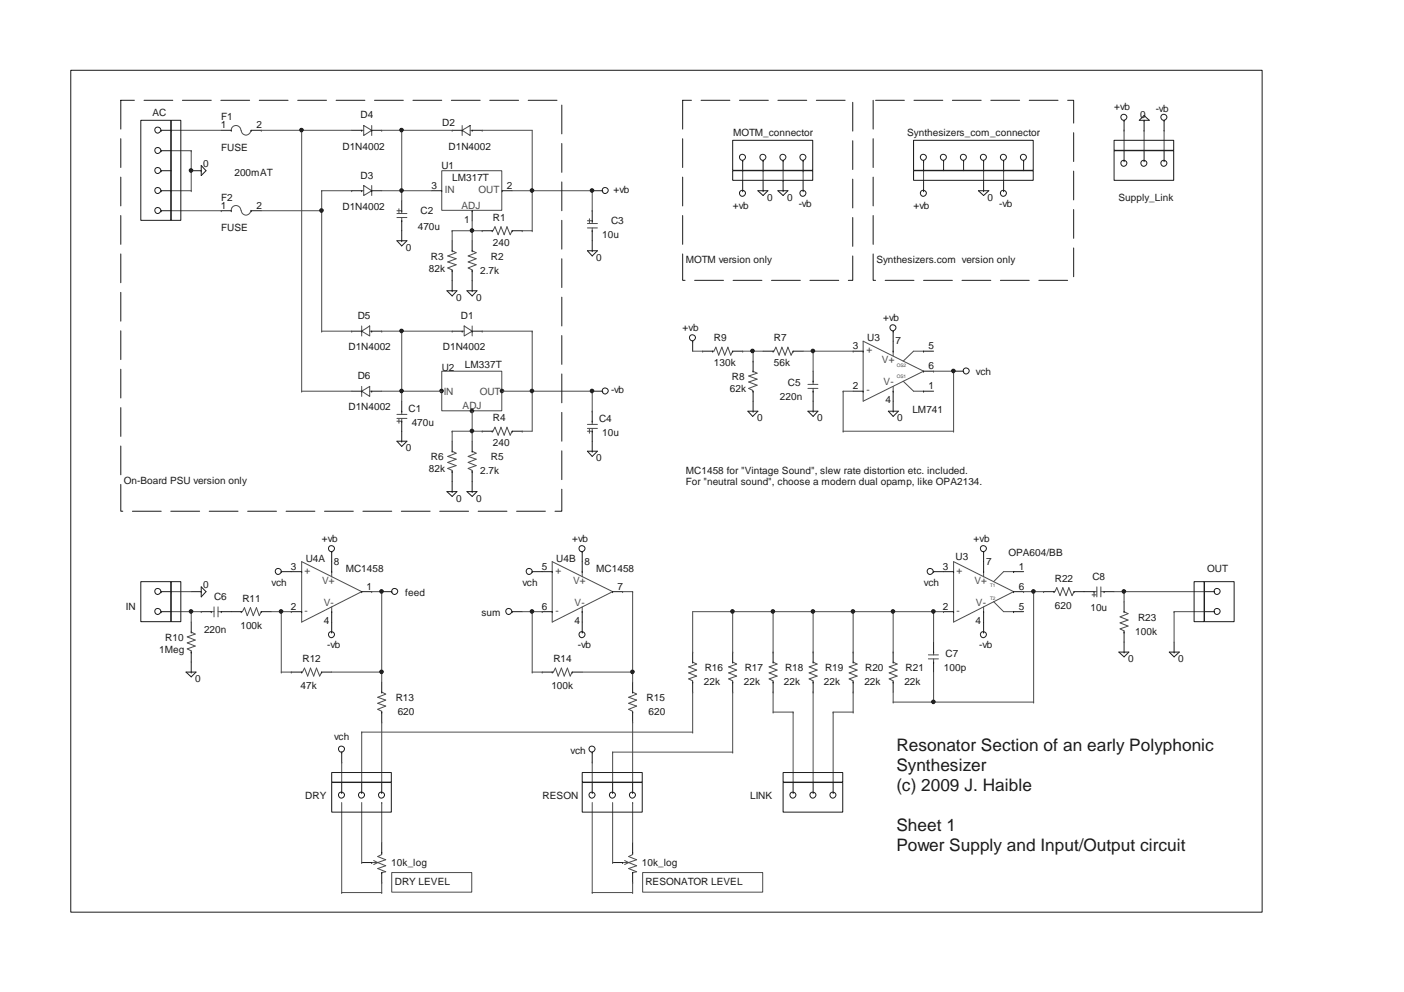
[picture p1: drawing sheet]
<svg xmlns="http://www.w3.org/2000/svg" width="297mm" height="210mm" viewBox="0 0 297 210" stroke-linecap="round" stroke-linejoin="round" font-family="sans-serif">
<g fill="none" stroke="#1b1b1b" stroke-width=".21">
<path d="M15 14.9h252v178.1h-252zM46.8 27.6h2.1M48.9 27.6h.1M53.2 27.6h.1M53.2 27.6h2.1M74.4 27.6h2.1M76.5 27.6h.1M78.6 27.6h.1M78.6 27.6h2.2M95.7 27.6h2.1M97.8 27.6h.1M99.9 27.6h.1"/>
<path d="M99.9 27.6h2.1M46.8 44.6h2.1M48.9 44.6h.1M53.2 44.6h.1M53.2 44.6h2.1M74.4 40.4h2.1M76.5 40.4h.1M78.6 40.4h.1M78.6 40.4h2.2M85 44.6h.1M85 46.7h.1M85 42.5v2.1"/>
<path d="M85 46.7v2.1M91.3 40.4h2.2M93.5 40.4h.1M95.7 53.1h.1M95.7 57.3h.1M95.7 50.9v2.2M95.7 57.3v2.1M99.9 53.1h.1M99.9 57.3h.1M99.9 44.6h.1M99.9 44.6v2.1M99.9 50.9v2.2"/>
<path d="M99.9 57.3v2.1M102 48.8h2.1M104.1 48.8h.1M106.2 40.4h.1M106.2 40.4h2.2M108.4 48.8h.1M108.4 48.8h2.1M125.3 46.7h.1M125.3 48.8h.1M125.3 44.6v2.1M125.3 48.8v2.1M74.4 70.1h2.1"/>
<path d="M76.5 70.1h.1M78.6 70.1h.1M78.6 70.1h2.2M95.7 70.1h2.1M97.8 70.1h.1M99.9 70.1h.1M99.9 70.1h2.1M74.4 82.8h2.1M76.5 82.8h.1M78.6 82.8h.1M78.6 82.8h2.2M85 89.1h.1"/>
<path d="M85 87h.1M85 84.9v2.1M85 89.1v2.1M95.7 95.5h.1M95.7 99.8h.1M95.7 93.4v2.1M95.7 99.8v2.1M99.9 95.5h.1M99.9 99.8h.1M99.9 93.4v2.1M99.9 99.8v2.1M102 91.2h2.1"/>
<path d="M104.1 91.2h.1M108.4 91.2h.1M108.4 91.2h2.1M125.3 91.2h.1M125.3 89.1h.1M125.3 87v2.1M125.3 91.2v2.2"/>
</g>
<g fill="none" stroke="#4b4b4b" stroke-width=".21">
<path d="M48.9 27.6a1.02 1.02 0 0 1 1-1.1 1.02 1.02 0 0 1 1.1 1.1M51 27.6a1.02 1.02 0 0 0 1.1 1 1.02 1.02 0 0 0 1-1M76.5 27.6h.4M76.9 26.6l1.7 1-1.7 1.1zM76.9 39.3l1.7 1.1-1.7 1zM78.6 26.6v2.1M78.6 39.3v2.1M93.5 36.1h12.7v8.4h-12.7zM97.8 27.6l1.7-1v2.1zM97.8 26.6v2.1M99.5 27.6h.4M48.9 44.5a1.02 1.02 0 0 1 1-1 1.02 1.02 0 0 1 1.1 1"/>
<path d="M51 44.5a1.02 1.02 0 0 0 1.1 1 1.02 1.02 0 0 0 1-1M76.5 40.4h.4M84 45.2h2.1M84 46h2.1M84 44.6h.8M84.4 44.2v.8M85 44.6v.6M85 46v.7M95.7 53.1l.8 .4-1.8 .7 1.8 .6-1.8 .6 1.8 .6-1.8 .7 1 .4v.2M99.9 53.1l.8 .4-1.7 .7 1.7 .6-1.7 .6 1.7 .6-1.7 .7 .9 .4v.2M104.1 48.8h.2l.4-.8 .7 1.7 .6-1.7 .7 1.7 .6-1.7 .6 1.7 .5-.9M124.3 47.3h2.1"/>
<path d="M124.3 48.2h2.1M124.3 46.7h.8M124.7 46.3v.8M125.3 46.7v.6M125.3 48.2v.6M76.5 70.1l1.7-1.1v2.1zM76.5 69v2.1M78.2 70.1h.4M93.5 78.5h12.7v8.4h-12.7zM97.8 70.1h.4M98.2 69l1.7 1.1-1.7 1zM99.9 69v2.1"/>
<path d="M76.5 82.8l1.7-1v2.1zM76.5 81.8v2.1M78.2 82.8h.4M84 88.5h2.1M84 87.7h2.1M84 89.1h.8M84.4 88.7v.8M85 87v.7M85 88.5v.6M95.7 95.5l.8 .4-1.8 .7 1.8 .6-1.8 .6 1.8 .7-1.8 .6 1 .4v.3M99.9 95.5l.8 .4-1.7 .7 1.7 .6-1.7 .6 1.7 .7-1.7 .6 .9 .4v.3M104.1 91.2h.2l.4-.8 .7 1.7 .6-1.7 .7 1.7 .6-1.7 .6 1.7 .5-.9"/>
<path d="M124.3 90.6h2.1M124.3 89.8h2.1M124.3 91.2h.8M124.7 90.8v.9M125.3 89.1v.7M125.3 90.6v.6"/>
</g>
<circle cx="93.4" cy="82.7" r=".38" fill="#1b1b1b"/>
<circle cx="93.4" cy="82.7" r=".38" fill="none" stroke="#1b1b1b" stroke-width=".21"/>
<circle cx="106.2" cy="82.7" r=".38" fill="#1b1b1b"/>
<circle cx="106.2" cy="82.7" r=".38" fill="none" stroke="#1b1b1b" stroke-width=".21"/>
<circle cx="99.9" cy="87" r=".38" fill="#1b1b1b"/>
<g fill="none" stroke="#1b1b1b" stroke-width=".21">
<path d="M84 50.9h2.1l-1.1 1.1zM85 50.9h.1M85 48.8v2.1M95.7 59.4v2.1M99.9 59.4v2.1M94.6 61.5h2.1l-1 1.1zM95.7 61.5h.1M98.8 61.5h2.1l-1 1.1zM99.9 61.5h.1M148.7 74.3h2.1M150.8 74.3h.1M155 74.3h.1"/>
<path d="M155 74.3h2.1M159.3 78.5h.1M159.3 76.4v2.1M161.4 74.3h2.2M163.6 74.3h.1M167.8 74.3h.1M167.8 74.3h2.1M172 78.5v2.2M180.5 74.3h2.1M182.6 74.3h.1M189 74.3h.1M189 72.2v2.1"/>
<path d="M195.4 78.5h.1M195.4 74.3h.1M195.4 74.3h2.1M195.4 78.5h2.1M84 93.4h2.1l-1.1 1.1zM85 93.4h.1M85 91.2v2.2M159.3 82.8h.1M159.3 82.8v2.1M172 82.8h.1M172 80.7h.1M172 82.8v2.1"/>
<path d="M180.5 82.8h2.1M182.6 82.8h.1M189 82.8h.1M189 82.8v2.1M195.4 82.8h.1M195.4 82.8h2.1M70.2 118.8v2.2M94.6 104h2.1l-1 1zM95.7 104h.1M95.7 101.9v2.1M98.8 104h2.1l-1 1zM99.9 104h.1"/>
<path d="M99.9 101.9v2.1M123.2 118.8v2.2M208.1 118.8v2.2M40.5 133.7h.1M40.5 138h.1M40.5 131.6v2.1M40.5 138v2.1M42.6 129.4h2.1M44.7 129.4h.1M46.8 129.4h.1M46.8 129.4h4.2M51 129.4h.1"/>
<path d="M55.3 129.4h.1M55.3 129.4h2.1M61.6 129.4h2.2M61.6 121h2.2M63.8 121h.1M63.8 129.4h.1M70.2 121h.1M70.2 129.4h.1M70.2 129.4v2.2M76.5 125.2h.1M76.5 125.2h2.1M114.7 129.4h2.1"/>
<path d="M114.7 121h2.1M116.8 121h.1M116.8 129.4h.1M123.2 121h.1M123.2 129.4h.1M123.2 129.4v2.2M129.6 125.2h.1M129.6 125.2h2.1M146.5 138v2.1M155 138v2.1M163.6 138v2.1M172 138v2.1"/>
<path d="M180.5 138v2.1M189 138v2.1M197.5 138h.1M197.5 135.9v2.1M199.6 129.4h2.1M199.6 121h2.1M201.7 121h.1M201.7 129.4h.1M208.1 121h.1M208.1 129.4h.1M208.1 129.4v2.2M214.4 125.2h.1"/>
<path d="M214.4 129.4h.1M214.4 121h.1M214.4 129.4h2.2M214.4 121h2.2M214.4 125.2h2.2M220.8 125.2h2.2M223 125.2h.1M227.2 125.2h.1M227.2 125.2h4.3M231.5 125.2h.1M233.6 125.2h.1M233.6 125.2h2.1"/>
<path d="M237.8 129.4h.1M237.8 133.7h.1M237.8 127.3v2.1M237.8 133.7v2.2M61.6 142.2h2.2M63.8 142.2h.1M68.1 142.2h.1M68.1 142.2h2.1M80.8 146.4h.1M80.8 150.7h.1M80.8 144.3v2.1M80.8 150.7v2.1"/>
<path d="M114.7 142.2h2.1M116.8 142.2h.1M121.1 142.2h.1M121.1 142.2h2.1M133.8 146.4h.1M133.8 150.7h.1M133.8 144.3v2.1M133.8 150.7v2.1M146.5 140.1h.1M146.5 144.3h.1M146.5 144.3v2.1M155 140.1h.1"/>
<path d="M155 144.3h.1M155 144.3v2.1M163.6 140.1h.1M163.6 144.3h.1M163.6 144.3v2.1M172 140.1h.1M172 144.3h.1M172 144.3v2.1M180.5 140.1h.1M180.5 144.3h.1M180.5 144.3v2.1M189 140.1h.1"/>
<path d="M189 144.3h.1M189 144.3v2.1M197.5 140.1h.1M197.5 140.1v2.1M80.8 178.3v2.1M133.8 178.3v2.1M76.5 182.5h2.1M78.6 182.5h.1M80.8 184.6h.1M80.8 180.4h.1M80.8 184.6v2.1M129.6 182.5h2.1"/>
<path d="M131.7 182.5h.1M133.8 184.6h.1M133.8 180.4h.1M133.8 184.6v2.1"/>
<circle cx="33.4" cy="36.1" r=".64"/>
<circle cx="99.9" cy="87" r=".38"/>
</g>
<g fill="none" stroke="#4b4b4b" stroke-width=".21">
<path d="M150.8 74.3h.2l.5-.8 .5 1.7 .7-1.7 .6 1.7 .7-1.7 .6 1.7 .4-.9M159.2 78.5l1 .5-1.8 .6 1.8 .6-1.8 .6 1.8 .7-1.8 .7 .8 .4v.2M163.6 74.3h.1l.5-.8 .6 1.7 .6-1.7 .7 1.7 .6-1.7 .7 1.7 .4-.9M182.6 72.2l12.8 6.3-12.8 6.4zM189 74.3v1M195.4 74.3h-2.1l-2.2 2.1M170.9 82.2h2.1M170.9 81.3h2.1M172 80.7v.6M172 82.2v.6M189 81.8v1M191.1 80.7l2.2 2.1h2.1"/>
<path d="M63.8 118.8l12.7 6.4-12.7 6.4zM116.8 118.8l12.8 6.4-12.8 6.4zM201.7 118.8l12.7 6.4-12.7 6.4zM40.5 133.7l.8 .5-1.7 .6 1.7 .6-1.7 .6 1.7 .7-1.7 .6 .9 .4v.3M44.7 129.4h.6M45.3 128.4v2.1M46.1 128.4v2.1M46.1 129.4h.7M51 129.4h.3l.4-.8 .6 1.7 .7-1.7 .6 1.7 .7-1.7 .6 1.7 .4-.9M70.2 121v1.1M70.2 128.4v1M123.2 121v1.1"/>
<path d="M123.2 128.4v1M196.4 139.4h2.1M196.4 138.6h2.1M197.5 138v.6M197.5 139.4v.7M208.1 121v1.1M208.1 128.4v1M210.2 127.3l2.1 2.1h2.1M214.4 121h-2.1l-2.1 2.1M222.9 125.2h.3l.4-.9 .7 1.7 .6-1.7 .6 1.7 .6-1.7 .7 1.7 .4-.8M231 125.9h.9M231.5 125.2h.6"/>
<path d="M231.5 125.4v.9M232.1 124.2v2.1M232.9 125.2h.7M232.9 124.2v2.1M237.8 129.4l.9 .4-1.7 .7 1.7 .7-1.7 .6 1.7 .7-1.7 .6 .8 .4v.2M63.8 142.2h.2l.4-.8 .7 1.7 .6-1.7 .7 1.7 .6-1.7 .6 1.7 .5-.9M80.8 146.4l.8 .5-1.7 .6 1.7 .6-1.7 .7 1.7 .6-1.7 .7 .9 .4v.2M116.8 142.2h.3l.4-.8 .6 1.7 .7-1.7 .6 1.7 .6-1.7 .6 1.7 .5-.9M133.8 146.4l.9 .5-1.7 .6 1.7 .6-1.7 .7 1.7 .6-1.7 .7 .8 .4v.2M146.5 140.1l.9 .4-1.7 .6 1.7 .7-1.7 .6 1.7 .7-1.7 .6 .8 .4v.2M155 140.1l.9 .4-1.7 .6 1.7 .7-1.7 .6 1.7 .7-1.7 .6 .8 .4v.2M163.6 140.1l.8 .4-1.7 .6 1.7 .7-1.7 .6 1.7 .7-1.7 .6 .9 .4v.2"/>
<path d="M172 140.1l.9 .4-1.7 .6 1.7 .7-1.7 .6 1.7 .7-1.7 .6 .8 .4v.2M180.5 140.1l.8 .4-1.7 .6 1.7 .7-1.7 .6 1.7 .7-1.7 .6 .9 .4v.2M189 140.1l.8 .4-1.7 .6 1.7 .7-1.7 .6 1.7 .7-1.7 .6 .9 .4v.2M78.6 182.5h1.3M79.1 182.1l.8 .4M79.9 182.5l1.7 .7-1.7 .6 1.7 .7-.8 .1M79.9 182.5l-.8 .4M80.8 180.4v.4l-.9 .4 1.7 .7-1.7 .6M131.7 182.5h1.3M132.2 182.1l.8 .4M133 182.5l1.7 .7-1.7 .6 1.7 .7-.9 .1M133 182.5l-.8 .4"/>
<path d="M133.8 180.4v.4l-.8 .4 1.7 .7-1.7 .6"/>
</g>
<path d="M34.1 36.1l.1 .1z" fill="#1b1b1b"/>
<g fill="none" stroke="#1b1b1b" stroke-width=".21">
<path d="M34.1 36.1h.1M34.1 36.1h2.1"/>
<circle cx="33.4" cy="31.8" r=".64"/>
</g>
<path d="M34.1 31.9l.1 .1z" fill="#1b1b1b"/>
<g fill="none" stroke="#1b1b1b" stroke-width=".21">
<path d="M34.1 31.9h.1M34.1 31.9h2.1"/>
<circle cx="33.4" cy="40.3" r=".64"/>
</g>
<path d="M34.1 40.4h.1z" fill="#1b1b1b"/>
<g fill="none" stroke="#1b1b1b" stroke-width=".21">
<path d="M40.5 36.1h2.1M42.6 36.1h.1M42.6 35l1 1.1-1 1zM34.1 40.4h.1M34.1 40.4h2.1"/>
<circle cx="33.4" cy="27.5" r=".64"/>
</g>
<path d="M34.1 27.6l.1 .1z" fill="#1b1b1b"/>
<g fill="none" stroke="#1b1b1b" stroke-width=".21">
<path d="M34.1 27.6h.1M34.1 27.6h2.1"/>
<circle cx="33.4" cy="44.5" r=".64"/>
</g>
<path d="M34.1 44.6l.1 .1z" fill="#1b1b1b"/>
<g fill="none" stroke="#1b1b1b" stroke-width=".21">
<path d="M34.1 44.6h.1M34.1 44.6h2.1M124.3 53.1h2.1l-1.1 1.1zM125.3 53.1h.1M125.3 50.9v2.2M124.3 95.5h2.1l-1.1 1.1zM125.3 95.5h.1M125.3 93.4v2.1"/>
<circle cx="169.9" cy="33.3" r=".64"/>
</g>
<path d="M169.9 34l.1 .1z" fill="#1b1b1b"/>
<g fill="none" stroke="#1b1b1b" stroke-width=".21">
<path d="M169.9 34h.1M169.9 34v2.1"/>
<circle cx="165.6" cy="33.3" r=".64"/>
</g>
<path d="M165.7 34l.1 .1z" fill="#1b1b1b"/>
<g fill="none" stroke="#1b1b1b" stroke-width=".21">
<path d="M165.7 34h.1M165.7 34v2.1"/>
<circle cx="169.9" cy="40.9" r=".64"/>
</g>
<path d="M169.9 40.4h.1z" fill="#1b1b1b"/>
<g fill="none" stroke="#1b1b1b" stroke-width=".21">
<path d="M169.9 38.2v2.2M169.9 40.4h.1"/>
<circle cx="157.1" cy="33.3" r=".64"/>
</g>
<path d="M157.1 34l.1 .1z" fill="#1b1b1b"/>
<g fill="none" stroke="#1b1b1b" stroke-width=".21">
<path d="M157.1 34h.1M157.1 34v2.1"/>
<circle cx="157.1" cy="40.9" r=".64"/>
</g>
<path d="M157.1 40.4h.1z" fill="#1b1b1b"/>
<g fill="none" stroke="#1b1b1b" stroke-width=".21">
<path d="M157.1 38.2v2.2M161.4 38.2v2.2M165.7 38.2v2.2M157.1 40.4h.1M160.3 40.4h2.2l-1.1 1zM161.4 40.4h.1M164.6 40.4h2.1l-1 1zM165.7 40.4h.1"/>
<circle cx="161.4" cy="33.3" r=".64"/>
</g>
<path d="M161.4 34l.1 .1z" fill="#1b1b1b"/>
<g fill="none" stroke="#1b1b1b" stroke-width=".21">
<path d="M161.4 34h.1M161.4 34v2.1"/>
<circle cx="195.4" cy="33.3" r=".64"/>
</g>
<path d="M195.4 34l.1 .1z" fill="#1b1b1b"/>
<g fill="none" stroke="#1b1b1b" stroke-width=".21">
<path d="M195.4 34h.1M195.4 34v2.1"/>
<circle cx="195.4" cy="40.9" r=".64"/>
</g>
<path d="M195.4 40.4h.1z" fill="#1b1b1b"/>
<g fill="none" stroke="#1b1b1b" stroke-width=".21">
<path d="M195.4 38.2v2.2M195.4 40.4h.1"/>
<circle cx="216.5" cy="33.3" r=".64"/>
</g>
<path d="M216.6 34v.1z" fill="#1b1b1b"/>
<g fill="none" stroke="#1b1b1b" stroke-width=".21">
<path d="M216.6 34h.1M216.6 34v2.1"/>
<circle cx="212.3" cy="33.3" r=".64"/>
</g>
<path d="M212.3 34l.1 .1z" fill="#1b1b1b"/>
<g fill="none" stroke="#1b1b1b" stroke-width=".21">
<path d="M212.3 34h.1M212.3 34v2.1"/>
<circle cx="212.3" cy="40.9" r=".64"/>
</g>
<path d="M212.3 40.4h.1z" fill="#1b1b1b"/>
<g fill="none" stroke="#1b1b1b" stroke-width=".21">
<path d="M212.3 38.2v2.2M212.3 40.4h.1"/>
<circle cx="203.8" cy="33.3" r=".64"/>
</g>
<path d="M203.9 34v.1z" fill="#1b1b1b"/>
<g fill="none" stroke="#1b1b1b" stroke-width=".21">
<path d="M203.9 34h.1M203.9 34v2.1"/>
<circle cx="199.6" cy="33.3" r=".64"/>
</g>
<path d="M199.6 34l.1 .1z" fill="#1b1b1b"/>
<g fill="none" stroke="#1b1b1b" stroke-width=".21">
<path d="M199.6 34h.1M199.6 34v2.1"/>
<circle cx="208.1" cy="33.3" r=".64"/>
</g>
<path d="M208.1 34l.1 .1z" fill="#1b1b1b"/>
<g fill="none" stroke="#1b1b1b" stroke-width=".21">
<path d="M208.1 34h.1M208.1 34v2.1M208.1 38.2v2.2M207 40.4h2.2l-1.1 1zM208.1 40.4h.1"/>
<circle cx="128" cy="40.3" r=".64"/>
</g>
<path d="M127.5 40.4h.1z" fill="#1b1b1b"/>
<g fill="none" stroke="#1b1b1b" stroke-width=".21">
<path d="M125.3 40.4h2.2M127.5 40.4h.1"/>
<circle cx="128" cy="82.7" r=".64"/>
</g>
<path d="M127.5 82.8l.1 .1z" fill="#1b1b1b"/>
<g fill="none" stroke="#1b1b1b" stroke-width=".21">
<path d="M125.3 82.8h2.2M127.5 82.8h.1"/>
<circle cx="242" cy="34.5" r=".64"/>
</g>
<path d="M242 34l.1 .1z" fill="#1b1b1b"/>
<g fill="none" stroke="#1b1b1b" stroke-width=".21">
<path d="M242 34h.1M242 25.5h.1M242 25.5v2.1M242 31.9v2.1M242 24.4l1.1 1.1h-2.1z"/>
<circle cx="237.8" cy="34.5" r=".64"/>
</g>
<path d="M237.8 34l.1 .1z" fill="#1b1b1b"/>
<g fill="none" stroke="#1b1b1b" stroke-width=".21">
<path d="M237.8 34h.1M237.8 31.9v2.1"/>
<circle cx="246.2" cy="34.5" r=".64"/>
</g>
<path d="M246.3 34l.1 .1z" fill="#1b1b1b"/>
<g fill="none" stroke="#1b1b1b" stroke-width=".21">
<path d="M246.3 34h.1M246.3 31.9v2.1"/>
<circle cx="246.2" cy="24.8" r=".64"/>
</g>
<path d="M246.3 25.5h.1z" fill="#1b1b1b"/>
<g fill="none" stroke="#1b1b1b" stroke-width=".21">
<path d="M246.3 25.5h.1M246.3 25.5v2.1"/>
<circle cx="237.8" cy="24.8" r=".64"/>
</g>
<path d="M237.8 25.5h.1z" fill="#1b1b1b"/>
<g fill="none" stroke="#1b1b1b" stroke-width=".21">
<path d="M237.8 25.5h.1M237.8 25.5v2.1M187.9 87h2.2l-1.1 1.1zM189 87h.1M189 84.9v2.1"/>
<circle cx="188.9" cy="69.3" r=".64"/>
</g>
<path d="M189 70.1v.1z" fill="#1b1b1b"/>
<g fill="none" stroke="#1b1b1b" stroke-width=".21">
<path d="M189 70.1h.1M189 70.1v2.1M158.2 87h2.1l-1.1 1.1zM159.3 87h.1M159.3 84.9v2.1M170.9 87h2.1l-1 1.1zM172 87h.1M172 84.9v2.1"/>
<circle cx="146.5" cy="71.5" r=".64"/>
</g>
<path d="M146.5 72.2l.1 .1z" fill="#1b1b1b"/>
<g fill="none" stroke="#1b1b1b" stroke-width=".21">
<path d="M146.5 72.2h.1M146.5 72.2v2.1"/>
<circle cx="204.4" cy="78.5" r=".64"/>
</g>
<path d="M203.9 78.5v.1z" fill="#1b1b1b"/>
<g fill="none" stroke="#1b1b1b" stroke-width=".21">
<path d="M201.7 78.5h2.2M203.9 78.5h.1"/>
<circle cx="70.1" cy="116.1" r=".64"/>
</g>
<path d="M70.2 116.7l.1 .1z" fill="#1b1b1b"/>
<g fill="none" stroke="#1b1b1b" stroke-width=".21">
<path d="M70.2 116.7h.1M70.2 116.7v2.1"/>
<circle cx="70.1" cy="134.3" r=".64"/>
</g>
<path d="M70.2 133.7l.1 .1z" fill="#1b1b1b"/>
<g fill="none" stroke="#1b1b1b" stroke-width=".21">
<path d="M70.2 133.7h.1M70.2 131.6v2.1"/>
<circle cx="58.9" cy="120.9" r=".64"/>
</g>
<path d="M59.5 121h.1z" fill="#1b1b1b"/>
<g fill="none" stroke="#1b1b1b" stroke-width=".21">
<path d="M59.5 121h.1M59.5 121h2.1"/>
<circle cx="33.4" cy="125.1" r=".64"/>
</g>
<path d="M34.1 125.2l.1 .1z" fill="#1b1b1b"/>
<g fill="none" stroke="#1b1b1b" stroke-width=".21">
<path d="M34.1 125.2h.1M34.1 125.2h2.1M40.5 125.2h2.1M42.6 125.2h.1M42.6 124.2l1 1-1 1.1zM39.4 142.2h2.1l-1 1zM40.5 142.2h.1M40.5 140.1v2.1"/>
<circle cx="33.4" cy="129.4" r=".64"/>
</g>
<path d="M34.1 129.4l.1 .1z" fill="#1b1b1b"/>
<g fill="none" stroke="#1b1b1b" stroke-width=".21">
<path d="M34.1 129.4h.1M34.1 129.4h2.1"/>
<circle cx="83.5" cy="125.1" r=".64"/>
</g>
<path d="M82.9 125.2l.1 .1z" fill="#1b1b1b"/>
<g fill="none" stroke="#1b1b1b" stroke-width=".21">
<path d="M80.8 125.2h2.1M82.9 125.2h.1"/>
<circle cx="123.1" cy="116.1" r=".64"/>
</g>
<path d="M123.2 116.7l.1 .1z" fill="#1b1b1b"/>
<g fill="none" stroke="#1b1b1b" stroke-width=".21">
<path d="M123.2 116.7h.1M123.2 116.7v2.1"/>
<circle cx="123.1" cy="134.3" r=".64"/>
</g>
<path d="M123.2 133.7l.1 .1z" fill="#1b1b1b"/>
<g fill="none" stroke="#1b1b1b" stroke-width=".21">
<path d="M123.2 133.7h.1M123.2 131.6v2.1"/>
<circle cx="112" cy="120.9" r=".64"/>
</g>
<path d="M112.6 121h.1z" fill="#1b1b1b"/>
<g fill="none" stroke="#1b1b1b" stroke-width=".21">
<path d="M112.6 121h.1M112.6 121h2.1"/>
<circle cx="107.6" cy="129.4" r=".64"/>
</g>
<path d="M108.4 129.4v.1z" fill="#1b1b1b"/>
<g fill="none" stroke="#1b1b1b" stroke-width=".21">
<path d="M108.4 129.4h.1M108.4 129.4h2.1"/>
<circle cx="80.7" cy="168.2" r=".64"/>
</g>
<path d="M80.8 167.7v.1z" fill="#1b1b1b"/>
<g fill="none" stroke="#1b1b1b" stroke-width=".21">
<path d="M80.8 167.7h.1M80.8 165.6v2.1"/>
<circle cx="72.2" cy="168.2" r=".64"/>
</g>
<path d="M72.3 167.7l.1 .1z" fill="#1b1b1b"/>
<g fill="none" stroke="#1b1b1b" stroke-width=".21">
<path d="M72.3 167.7h.1M72.3 165.6v2.1"/>
<circle cx="72.2" cy="158.5" r=".64"/>
</g>
<path d="M72.3 159.1l.1 .1z" fill="#1b1b1b"/>
<g fill="none" stroke="#1b1b1b" stroke-width=".21">
<path d="M72.3 159.1h.1M72.3 159.1v2.2"/>
<circle cx="133.8" cy="168.2" r=".64"/>
</g>
<path d="M133.8 167.7l.1 .1z" fill="#1b1b1b"/>
<g fill="none" stroke="#1b1b1b" stroke-width=".21">
<path d="M133.8 167.7h.1M133.8 165.6v2.1"/>
<circle cx="125.2" cy="168.2" r=".64"/>
</g>
<path d="M125.3 167.7l.1 .1z" fill="#1b1b1b"/>
<g fill="none" stroke="#1b1b1b" stroke-width=".21">
<path d="M125.3 167.7h.1M125.3 165.6v2.1"/>
<circle cx="129.6" cy="168.2" r=".64"/>
</g>
<path d="M129.6 167.7l.1 .1z" fill="#1b1b1b"/>
<g fill="none" stroke="#1b1b1b" stroke-width=".21">
<path d="M129.6 167.7h.1M129.6 165.6v2.1"/>
<circle cx="76.5" cy="168.2" r=".64"/>
</g>
<path d="M76.5 167.7l.1 .1z" fill="#1b1b1b"/>
<g fill="none" stroke="#1b1b1b" stroke-width=".21">
<path d="M76.5 167.7h.1M76.5 165.6v2.1"/>
<circle cx="125.2" cy="158.5" r=".64"/>
</g>
<path d="M125.3 159.1l.1 .1z" fill="#1b1b1b"/>
<g fill="none" stroke="#1b1b1b" stroke-width=".21">
<path d="M125.3 159.1h.1M125.3 159.1v2.2"/>
<circle cx="208.1" cy="116.1" r=".64"/>
</g>
<path d="M208.1 116.7l.1 .1z" fill="#1b1b1b"/>
<g fill="none" stroke="#1b1b1b" stroke-width=".21">
<path d="M208.1 116.7h.1M208.1 116.7v2.1"/>
<circle cx="208.1" cy="134.3" r=".64"/>
</g>
<path d="M208.1 133.7l.1 .1z" fill="#1b1b1b"/>
<g fill="none" stroke="#1b1b1b" stroke-width=".21">
<path d="M208.1 133.7h.1M208.1 131.6v2.1"/>
<circle cx="196.8" cy="120.9" r=".64"/>
</g>
<path d="M197.5 121h.1z" fill="#1b1b1b"/>
<g fill="none" stroke="#1b1b1b" stroke-width=".21">
<path d="M197.5 121h.1M197.5 121h2.1"/>
<circle cx="172" cy="168.2" r=".64"/>
</g>
<path d="M172 167.7l.1 .1z" fill="#1b1b1b"/>
<g fill="none" stroke="#1b1b1b" stroke-width=".21">
<path d="M172 167.7h.1M172 165.6v2.1"/>
<circle cx="167.8" cy="168.2" r=".64"/>
</g>
<path d="M167.8 167.7l.1 .1z" fill="#1b1b1b"/>
<g fill="none" stroke="#1b1b1b" stroke-width=".21">
<path d="M167.8 167.7h.1M167.8 165.6v2.1"/>
<circle cx="176.2" cy="168.2" r=".64"/>
</g>
<path d="M176.3 167.7v.1z" fill="#1b1b1b"/>
<g fill="none" stroke="#1b1b1b" stroke-width=".21">
<path d="M236.7 138h2.1l-1 1zM237.8 138h.1M237.8 135.9v2.1M176.3 167.7h.1M176.3 165.6v2.1"/>
<circle cx="257.5" cy="125.1" r=".64"/>
</g>
<path d="M256.9 125.2l.1 .1z" fill="#1b1b1b"/>
<g fill="none" stroke="#1b1b1b" stroke-width=".21">
<path d="M247.4 138h2.1l-1.1 1zM248.4 138h.1M248.4 135.9v2.1M254.8 125.2h2.1M256.9 125.2h.1"/>
<circle cx="257.5" cy="129.4" r=".64"/>
</g>
<path d="M256.9 129.4l.1 .1z" fill="#1b1b1b"/>
<path d="M254.8 129.4h2.1M256.9 129.4h.1" fill="none" stroke="#1b1b1b" stroke-width=".21"/>
<g fill="none" stroke="#4b4b4b" stroke-width=".21">
<path d="M36.2 27.6h.1M36.2 31.9h4.3M36.2 27.6h10.6M40.5 36.1h.1M40.5 31.9h.1M40.5 31.9v8.5M55.3 27.6h.1M55.3 27.6h19.1M63.8 27.6h.1M63.8 27.6v55.2M80.8 27.6h.1M80.8 27.6h14.9"/>
<path d="M85 27.6h.1M85 27.6v14.9M95.7 27.6h.1M102 27.6h.1M102 27.6h10.6v21.2M157.1 36.1h.1M157.1 36.1v2.1M161.4 36.1h.1M161.4 36.1v2.1M165.7 38.2h.1M165.7 36.1v2.1M169.9 36.1h.1"/>
<path d="M169.9 36.1v2.1M195.4 36.1h.1M195.4 36.1v2.1M208.1 36.1h.1M208.1 36.1v2.1M212.3 36.1h.1M212.3 36.1v2.1M237.8 27.6h.1M237.8 27.6v4.3M242 27.6h.1M242 27.6v4.3M246.3 27.6h.1"/>
<path d="M246.3 27.6v4.3M36.2 40.4h.1M36.2 40.4h4.3M36.2 44.6h10.6M40.5 40.4h.1M46.8 44.6h.1M55.3 44.6h12.8M68.1 44.6h.1M68.1 40.4h.1M68.1 40.4h6.3M68.1 40.4v29.7M74.4 40.4h.1"/>
<path d="M80.8 40.4h10.5M85 40.4h.1M95.7 48.8h.1M95.7 48.8h6.3M95.7 48.8v2.1M99.9 48.8h.1M99.9 46.7v4.2M102 48.8h.1M108.4 40.4h16.9M110.5 48.8h.1M110.5 48.8h2.1M112.6 40.4h.1"/>
<path d="M112.6 48.8h.1M125.3 44.6h.1M125.3 40.4h.1M125.3 40.4v4.2M68.1 70.1h.1M68.1 70.1h6.3M74.4 70.1h.1M80.8 70.1h.1M80.8 70.1h14.9M85 70.1h.1M85 70.1v14.8M95.7 70.1h.1"/>
<path d="M102 70.1h.1M102 70.1h10.6M112.6 70.1h.1M112.6 70.1v21.1h-2.1M146.5 74.3h2.2M148.7 74.3h.1M157.1 74.3h.1M157.1 74.3h4.3M159.3 76.4h.1M159.3 74.3h.1M159.3 74.3v2.1M169.9 74.3h10.6"/>
<path d="M172 74.3h.1M172 74.3v4.2M180.5 74.3h.1M197.5 78.5h.1M197.5 78.5h4.2M201.7 78.5h.1M201.7 78.5v12.7M63.8 82.8h.1M63.8 82.8h10.6M80.8 82.8h12.7M85 82.8h.1M95.7 91.2h.1"/>
<path d="M95.7 91.2v2.2M95.7 91.2h6.3M99.9 91.2h.1M99.9 87h.1M99.9 87v6.4M102 91.2h.1M106.2 82.8h19.1M110.5 91.2h.1M112.6 82.8h.1M125.3 87h.1M125.3 82.8h.1M125.3 82.8v4.2"/>
<path d="M178.4 82.8h.1M178.4 91.2h.1M178.4 91.2h23.3M178.4 82.8h2.1M178.4 82.8v8.4M201.7 91.2h.1M36.2 125.2h.1M36.2 125.2h4.3M36.2 129.4h6.4M40.5 129.4h.1M40.5 129.4v2.2M42.6 129.4h.1"/>
<path d="M57.4 129.4h4.2M59.5 129.4h.1M59.5 129.4v12.8M61.6 129.4h.1M78.6 125.2h.1M78.6 125.2h2.2M80.8 125.2h.1M80.8 125.2v19.1M110.5 129.4h4.2M112.6 129.4h.1M112.6 129.4v12.8M114.7 129.4h.1"/>
<path d="M131.7 125.2h.1M131.7 125.2h2.1M133.8 125.2h.1M133.8 125.2v19.1M146.5 138h.1M155 138h.1M155 129.4h.1M155 129.4v8.6M163.6 138h.1M163.6 129.4h.1M163.6 129.4v8.6M172 138h.1"/>
<path d="M172 129.4h.1M172 129.4v8.6M180.5 138h.1M180.5 129.4h.1M180.5 129.4v8.6M189 138h.1M189 129.4h.1M189 129.4v8.6M197.5 129.4h.1M197.5 129.4v6.5M199.6 129.4h.1M199.6 129.4h-53.1v8.6"/>
<path d="M216.6 125.2h.1M216.6 125.2h4.2M218.7 125.2h.1M218.7 125.2v23.4M220.8 125.2h.1M235.7 125.2h19.1M237.8 125.2h.1M237.8 125.2v2.1M248.4 129.4h.1M248.4 129.4h6.4M248.4 129.4v6.5M254.8 125.2h.1"/>
<path d="M254.8 129.4h.1M59.5 142.2h.1M59.5 142.2h2.1M61.6 142.2h.1M70.2 142.2h10.6M76.5 154.9h.1M76.5 154.9v10.7M76.5 154.9h70M80.8 142.2h.1M80.8 152.8h.1M80.8 152.8v12.8M112.6 142.2h.1"/>
<path d="M112.6 142.2h2.1M114.7 142.2h.1M123.2 142.2h10.6M129.6 159.1h.1M129.6 159.1v6.5M129.6 159.1h25.4M133.8 142.2h.1M133.8 152.8h.1M133.8 152.8v12.8M146.5 154.9h.1M146.5 146.4h.1M146.5 146.4v8.5"/>
<path d="M155 159.1h.1M155 146.4h.1M155 146.4v12.7M163.6 150.7h.1M163.6 146.4h.1M163.6 150.7h4.2M163.6 146.4v4.3M167.8 150.7h.1M167.8 150.7v14.9M172 146.4h.1M172 146.4v19.2M176.3 150.7h.1"/>
<path d="M176.3 150.7h4.2M176.3 150.7v14.9M180.5 150.7h.1M180.5 146.4h.1M180.5 146.4v4.3M189 148.6h.1M189 146.4v2.2M189 148.6h29.7M197.5 148.6h.1M197.5 142.2v6.4M218.7 148.6h.1M72.3 161.3h.1"/>
<path d="M72.3 161.3v4.3M72.3 169.8v19.1M76.5 169.8v12.7M80.8 169.8h.1M80.8 169.8v8.5M125.3 161.3h.1M125.3 161.3v4.3M125.3 169.8v19.1M129.6 169.8v12.7M133.8 169.8h.1M133.8 169.8v8.5M72.3 188.9h.1"/>
<path d="M72.3 188.9h8.5M76.5 182.5h.1M80.8 186.7h.1M80.8 188.9h.1M80.8 186.7v2.2M125.3 188.9h.1M125.3 188.9h8.5M129.6 182.5h.1M133.8 186.7h.1M133.8 188.9h.1M133.8 186.7v2.2"/>
</g>
<circle cx="99.9" cy="48.8" r=".38" fill="#1b1b1b"/>
<circle cx="99.9" cy="48.8" r=".38" fill="none" stroke="#1b1b1b" stroke-width=".21"/>
<circle cx="85" cy="40.3" r=".38" fill="#1b1b1b"/>
<circle cx="85" cy="40.3" r=".38" fill="none" stroke="#1b1b1b" stroke-width=".21"/>
<circle cx="85" cy="82.7" r=".38" fill="#1b1b1b"/>
<circle cx="85" cy="82.7" r=".38" fill="none" stroke="#1b1b1b" stroke-width=".21"/>
<circle cx="99.9" cy="91.2" r=".38" fill="#1b1b1b"/>
<circle cx="99.9" cy="91.2" r=".38" fill="none" stroke="#1b1b1b" stroke-width=".21"/>
<circle cx="85" cy="70" r=".38" fill="#1b1b1b"/>
<circle cx="85" cy="70" r=".38" fill="none" stroke="#1b1b1b" stroke-width=".21"/>
<circle cx="40.4" cy="36.1" r=".38" fill="#1b1b1b"/>
<circle cx="40.4" cy="36.1" r=".38" fill="none" stroke="#1b1b1b" stroke-width=".21"/>
<circle cx="85" cy="27.5" r=".38" fill="#1b1b1b"/>
<circle cx="85" cy="27.5" r=".38" fill="none" stroke="#1b1b1b" stroke-width=".21"/>
<circle cx="68" cy="44.5" r=".38" fill="#1b1b1b"/>
<circle cx="68" cy="44.5" r=".38" fill="none" stroke="#1b1b1b" stroke-width=".21"/>
<circle cx="63.8" cy="27.5" r=".38" fill="#1b1b1b"/>
<circle cx="63.8" cy="27.5" r=".38" fill="none" stroke="#1b1b1b" stroke-width=".21"/>
<circle cx="112.6" cy="40.3" r=".38" fill="#1b1b1b"/>
<circle cx="112.6" cy="40.3" r=".38" fill="none" stroke="#1b1b1b" stroke-width=".21"/>
<circle cx="112.6" cy="82.7" r=".38" fill="#1b1b1b"/>
<circle cx="112.6" cy="82.7" r=".38" fill="none" stroke="#1b1b1b" stroke-width=".21"/>
<circle cx="125.3" cy="40.3" r=".38" fill="#1b1b1b"/>
<circle cx="125.3" cy="40.3" r=".38" fill="none" stroke="#1b1b1b" stroke-width=".21"/>
<circle cx="125.3" cy="82.7" r=".38" fill="#1b1b1b"/>
<circle cx="125.3" cy="82.7" r=".38" fill="none" stroke="#1b1b1b" stroke-width=".21"/>
<circle cx="201.7" cy="78.5" r=".38" fill="#1b1b1b"/>
<circle cx="201.7" cy="78.5" r=".38" fill="none" stroke="#1b1b1b" stroke-width=".21"/>
<circle cx="159.2" cy="74.3" r=".38" fill="#1b1b1b"/>
<circle cx="159.2" cy="74.3" r=".38" fill="none" stroke="#1b1b1b" stroke-width=".21"/>
<circle cx="172" cy="74.3" r=".38" fill="#1b1b1b"/>
<circle cx="172" cy="74.3" r=".38" fill="none" stroke="#1b1b1b" stroke-width=".21"/>
<circle cx="40.4" cy="129.4" r=".38" fill="#1b1b1b"/>
<circle cx="40.4" cy="129.4" r=".38" fill="none" stroke="#1b1b1b" stroke-width=".21"/>
<circle cx="59.5" cy="129.4" r=".38" fill="#1b1b1b"/>
<circle cx="59.5" cy="129.4" r=".38" fill="none" stroke="#1b1b1b" stroke-width=".21"/>
<circle cx="80.7" cy="142.2" r=".38" fill="#1b1b1b"/>
<circle cx="80.7" cy="142.2" r=".38" fill="none" stroke="#1b1b1b" stroke-width=".21"/>
<circle cx="80.7" cy="125.1" r=".38" fill="#1b1b1b"/>
<circle cx="80.7" cy="125.1" r=".38" fill="none" stroke="#1b1b1b" stroke-width=".21"/>
<circle cx="133.8" cy="142.2" r=".38" fill="#1b1b1b"/>
<circle cx="133.8" cy="142.2" r=".38" fill="none" stroke="#1b1b1b" stroke-width=".21"/>
<circle cx="112.6" cy="129.4" r=".38" fill="#1b1b1b"/>
<circle cx="112.6" cy="129.4" r=".38" fill="none" stroke="#1b1b1b" stroke-width=".21"/>
<circle cx="180.5" cy="129.4" r=".38" fill="#1b1b1b"/>
<circle cx="180.5" cy="129.4" r=".38" fill="none" stroke="#1b1b1b" stroke-width=".21"/>
<circle cx="172" cy="129.4" r=".38" fill="#1b1b1b"/>
<circle cx="172" cy="129.4" r=".38" fill="none" stroke="#1b1b1b" stroke-width=".21"/>
<circle cx="163.5" cy="129.4" r=".38" fill="#1b1b1b"/>
<circle cx="163.5" cy="129.4" r=".38" fill="none" stroke="#1b1b1b" stroke-width=".21"/>
<circle cx="155" cy="129.4" r=".38" fill="#1b1b1b"/>
<circle cx="155" cy="129.4" r=".38" fill="none" stroke="#1b1b1b" stroke-width=".21"/>
<circle cx="188.9" cy="129.4" r=".38" fill="#1b1b1b"/>
<circle cx="188.9" cy="129.4" r=".38" fill="none" stroke="#1b1b1b" stroke-width=".21"/>
<circle cx="197.5" cy="129.4" r=".38" fill="#1b1b1b"/>
<circle cx="197.5" cy="129.4" r=".38" fill="none" stroke="#1b1b1b" stroke-width=".21"/>
<circle cx="197.5" cy="148.5" r=".38" fill="#1b1b1b"/>
<circle cx="197.5" cy="148.5" r=".38" fill="none" stroke="#1b1b1b" stroke-width=".21"/>
<circle cx="218.6" cy="125.1" r=".38" fill="#1b1b1b"/>
<circle cx="218.6" cy="125.1" r=".38" fill="none" stroke="#1b1b1b" stroke-width=".21"/>
<circle cx="237.8" cy="125.1" r=".38" fill="#1b1b1b"/>
<g fill="none" stroke="#1b1b1b" stroke-width=".21">
<path d="M29.8 25.5h6.3v21.1h-6.3zM36.2 25.5h2.1v21.1h-2.1zM155 29.7h16.9v6.3h-16.9zM155 36.1h16.9v2.1h-16.9zM193.3 36.1h25.3v2.1h-25.3zM193.3 29.7h25.3v6.3h-25.3zM235.7 31.9h12.6v6.3h-12.6zM235.7 29.7h12.6v2.1h-12.6zM29.8 123.1h6.3v8.4h-6.3zM36.2 123.1h2.1v8.4h-2.1zM252.6 123.1h2.1v8.4h-2.1zM254.8 123.1h6.3v8.4h-6.3z"/>
<path d="M70.2 165.6h12.6v6.2h-12.6zM70.2 163.5h12.6v2h-12.6zM123.2 165.6h12.7v6.2h-12.7zM123.2 163.5h12.7v2h-12.7zM165.7 165.6h12.6v6.2h-12.6zM165.7 163.5h12.6v2h-12.6z"/>
<circle cx="237.8" cy="125.1" r=".38"/>
</g>
<path d="M25.6 21.2h93.3v87h-93.3zM144.4 21.2h36v38.1h-36zM184.7 21.2h42.4v38.1h-42.4z" fill="none" stroke="#1b1b1b" stroke-width=".21" stroke-dasharray="6.1 2"/>
<path d="M82.9 184.6h16.9v4.2h-16.9zM136 184.6h25.4v4.2h-25.4z" fill="none" stroke="#4b4b4b" stroke-width=".21"/>
<g font-size="3.6" fill="#1b1b1b">
<text x="189.6" y="158.9">Resonator Section of an early Polyphonic</text>
<text x="189.6" y="163.1">Synthesizer</text>
<text x="189.6" y="167.4">(c) 2009 J. Haible</text>
<text x="189.6" y="175.8">Sheet 1</text>
<text x="189.6" y="180.1">Power Supply and Input/Output circuit</text>
</g>
<g font-size="2.1" fill="#1b1b1b">
<text x="235.7" y="23.3">+vb</text>
<text x="244.5" y="23.8">-vb</text>
<text x="32.2" y="24.6">AC</text>
<text x="46.7" y="27.1">1</text>
<text x="46.8" y="25.5">F1</text>
<text x="54.3" y="27.1">2</text>
<text x="76.3" y="25">D4</text>
<text x="93.5" y="26.7">D2</text>
<text x="155.1" y="28.8">MOTM_connector</text>
<text x="191.9" y="28.8">Synthesizers_com_connector</text>
<text x="241.2" y="25">0</text>
<text x="43" y="35.3">0</text>
<text x="46.8" y="31.9">FUSE</text>
<text x="72.5" y="31.6">D1N4002</text>
<text x="93.4" y="35.7">U1</text>
<text x="94.9" y="31.6">D1N4002</text>
<text x="49.6" y="37.2">200mAT</text>
<text x="76.3" y="37.8">D3</text>
<text x="91.3" y="39.9">3</text>
<text x="95.7" y="38.2">LM317T</text>
<text x="107.3" y="39.9">2</text>
<text x="129.8" y="40.8">+vb</text>
<text x="46.7" y="44.2">1</text>
<text x="46.8" y="42.5">F2</text>
<text x="54.3" y="44.2">2</text>
<text x="72.5" y="44.3">D1N4002</text>
<text x="89" y="45.2">C2</text>
<text x="98.2" y="47.1">1</text>
<text x="104.3" y="46.7">R1</text>
<text x="129.3" y="47.3">C3</text>
<text x="155" y="44.2">+vb</text>
<text x="162.3" y="42.5">0</text>
<text x="166.5" y="42.5">0</text>
<text x="169" y="43.7">-vb</text>
<text x="193.3" y="44.2">+vb</text>
<text x="208.9" y="42.5">0</text>
<text x="211.4" y="43.7">-vb</text>
<text x="236.6" y="42.5">Supply_Link</text>
<text x="46.8" y="48.8">FUSE</text>
<text x="85.8" y="53.1">0</text>
<text x="88.4" y="48.7">470u</text>
<text x="104.3" y="52">240</text>
<text x="127.4" y="50.3">10u</text>
<text x="90.7" y="57.5">82k</text>
<text x="91.2" y="55">R3</text>
<text x="101.6" y="58">2.7k</text>
<text x="103.9" y="55">R2</text>
<text x="126.1" y="55.2">0</text>
<text x="145.1" y="55.7">MOTM version only</text>
<text x="185.4" y="55.7">Synthesizers.com version only</text>
<text x="96.5" y="63.6">0</text>
<text x="100.7" y="63.6">0</text>
<text x="75.7" y="67.5">D5</text>
<text x="97.5" y="67.5">D1</text>
<text x="144.4" y="70.1">+vb</text>
<text x="186.8" y="68">+vb</text>
<text x="73.7" y="74.1">D1N4002</text>
<text x="93.7" y="74.1">D1N4002</text>
<text x="98.4" y="77.9">LM337T</text>
<text x="151" y="77.4">130k</text>
<text x="151" y="72.2">R9</text>
<text x="163.7" y="72.2">R7</text>
<text x="163.7" y="77.4">56k</text>
<text x="180.4" y="73.9">3</text>
<text x="183.5" y="72.2">U3</text>
<text x="189.5" y="72.8">7</text>
<text x="196.4" y="73.9">5</text>
<text x="75.7" y="80.2">D6</text>
<text x="93.5" y="78.5">U2</text>
<text x="129.3" y="83.2">-vb</text>
<text x="154.4" y="83">62k</text>
<text x="154.8" y="80.4">R8</text>
<text x="166.7" y="81.8">C5</text>
<text x="180.4" y="82.4">2</text>
<text x="196.4" y="78.1">6</text>
<text x="196.4" y="82.4">1</text>
<text x="206.5" y="79.4">vch</text>
<text x="73.7" y="86.8">D1N4002</text>
<text x="86.4" y="87.3">C1</text>
<text x="104.3" y="89.1">R4</text>
<text x="126.7" y="89.4">C4</text>
<text x="160.2" y="89.1">0</text>
<text x="165" y="84.7">220n</text>
<text x="172.9" y="89.1">0</text>
<text x="187.4" y="85.3">4</text>
<text x="189.8" y="89.1">0</text>
<text x="193" y="87.4">LM741</text>
<text x="85.8" y="95.5">0</text>
<text x="87.1" y="90.2">470u</text>
<text x="104.3" y="94.5">240</text>
<text x="127.4" y="92.3">10u</text>
<text x="90.7" y="100">82k</text>
<text x="91.2" y="97.4">R6</text>
<text x="101.6" y="100.4">2.7k</text>
<text x="103.9" y="97.4">R5</text>
<text x="126.1" y="97.6">0</text>
<text x="145.1" y="100.2">MC1458 for &quot;Vintage Sound&quot;, slew rate distortion etc. included.</text>
<text x="26.2" y="102.3">On-Board PSU version only</text>
<text x="96.5" y="106.1">0</text>
<text x="100.7" y="106.1">0</text>
<text x="145.1" y="102.6">For &quot;neutral sound&quot;, choose a modern dual opamp, like OPA2134.</text>
<text x="64.7" y="118.8">U4A</text>
<text x="68.1" y="114.6">+vb</text>
<text x="70.6" y="119.5">8</text>
<text x="117.7" y="118.8">U4B</text>
<text x="121.1" y="114.6">+vb</text>
<text x="123.7" y="119.5">8</text>
<text x="202.2" y="118.4">U3</text>
<text x="206" y="114.6">+vb</text>
<text x="208.6" y="119.5">7</text>
<text x="213.3" y="117.6">OPA604/BB</text>
<text x="43" y="124.3">0</text>
<text x="57.5" y="123.9">vch</text>
<text x="61.5" y="120.5">3</text>
<text x="73.1" y="121">MC1458</text>
<text x="77.5" y="124.8">1</text>
<text x="110.6" y="123.9">vch</text>
<text x="114.6" y="120.5">5</text>
<text x="126.1" y="121">MC1458</text>
<text x="130.6" y="124.8">7</text>
<text x="195.5" y="123.9">vch</text>
<text x="199.5" y="120.5">3</text>
<text x="215.5" y="124.8">6</text>
<text x="215.5" y="120.5">1</text>
<text x="223.2" y="123.1">R22</text>
<text x="231.1" y="122.7">C8</text>
<text x="255.4" y="121">OUT</text>
<text x="26.7" y="129">IN</text>
<text x="45.3" y="126.9">C6</text>
<text x="51.3" y="127.3">R11</text>
<text x="61.5" y="129">2</text>
<text x="85.8" y="126">feed</text>
<text x="101.8" y="130.3">sum</text>
<text x="114.6" y="129">6</text>
<text x="199.5" y="129">2</text>
<text x="215.5" y="129">5</text>
<text x="223.2" y="128.8">620</text>
<text x="230.7" y="129.3">10u</text>
<text x="240.8" y="131.4">R23</text>
<text x="35" y="135.6">R10</text>
<text x="43.2" y="133.9">220n</text>
<text x="50.9" y="133.1">100k</text>
<text x="68.5" y="132.1">4</text>
<text x="69.2" y="137.1">-vb</text>
<text x="121.6" y="132.1">4</text>
<text x="122.2" y="137.1">-vb</text>
<text x="206.4" y="132.1">4</text>
<text x="207.2" y="137.1">-vb</text>
<text x="240.2" y="134.3">100k</text>
<text x="33.7" y="138.1">1Meg</text>
<text x="64" y="140.1">R12</text>
<text x="117.1" y="140.1">R14</text>
<text x="149.1" y="142">R16</text>
<text x="157.6" y="142">R17</text>
<text x="166.1" y="142">R18</text>
<text x="174.6" y="142">R19</text>
<text x="183" y="142">R20</text>
<text x="191.6" y="142">R21</text>
<text x="199.7" y="142">100p</text>
<text x="200.1" y="139">C7</text>
<text x="238.7" y="140.1">0</text>
<text x="249.2" y="140.1">0</text>
<text x="41.3" y="144.3">0</text>
<text x="63.6" y="145.8">47k</text>
<text x="83.7" y="148.4">R13</text>
<text x="116.7" y="145.8">100k</text>
<text x="136.8" y="148.4">R15</text>
<text x="148.9" y="144.9">22k</text>
<text x="157.4" y="144.9">22k</text>
<text x="165.8" y="144.9">22k</text>
<text x="174.3" y="144.9">22k</text>
<text x="182.9" y="144.9">22k</text>
<text x="191.3" y="144.9">22k</text>
<text x="84.1" y="151.4">620</text>
<text x="137.2" y="151.4">620</text>
<text x="70.7" y="156.6">vch</text>
<text x="120.7" y="159.6">vch</text>
<text x="64.6" y="169">DRY</text>
<text x="114.8" y="169">RESON</text>
<text x="158.7" y="169">LINK</text>
<text x="82.8" y="183.2">10k_log</text>
<text x="135.8" y="183.2">10k_log</text>
<text x="83.6" y="187.3">DRY LEVEL</text>
<text x="136.6" y="187.3">RESONATOR LEVEL</text>
</g>
<g font-size="2.1" fill="#4b4b4b">
<text x="94.1" y="40.8">IN</text>
<text x="101.2" y="40.8">OUT</text>
<text x="97.6" y="44.2">ADJ</text>
<text x="183.3" y="74.7">+</text>
<text x="186.6" y="76.8">V+</text>
<text x="93.9" y="83.6">IN</text>
<text x="101.5" y="83.6">OUT</text>
<text x="183.3" y="83.2">-</text>
<text x="186.9" y="81.5">V-</text>
<text x="97.9" y="86.6">ADJ</text>
<text x="64.4" y="121.4">+</text>
<text x="68.1" y="123.5">V+</text>
<text x="117.5" y="121.4">+</text>
<text x="121.2" y="123.5">V+</text>
<text x="202.3" y="121.4">+</text>
<text x="206.1" y="123.5">V+</text>
<text x="64.4" y="129.8">-</text>
<text x="68.5" y="128.2">V-</text>
<text x="117.5" y="129.8">-</text>
<text x="121.6" y="128.2">V-</text>
<text x="202.3" y="129.8">-</text>
<text x="206.5" y="128.2">V-</text>
</g>
<g font-size="1" fill="#4b4b4b">
<text x="189.7" y="77.7">OS2</text>
<text x="189.7" y="80">OS1</text>
<text x="209.5" y="124.2">T1</text>
<text x="209.5" y="126.9">T2</text>
</g>
</svg>
